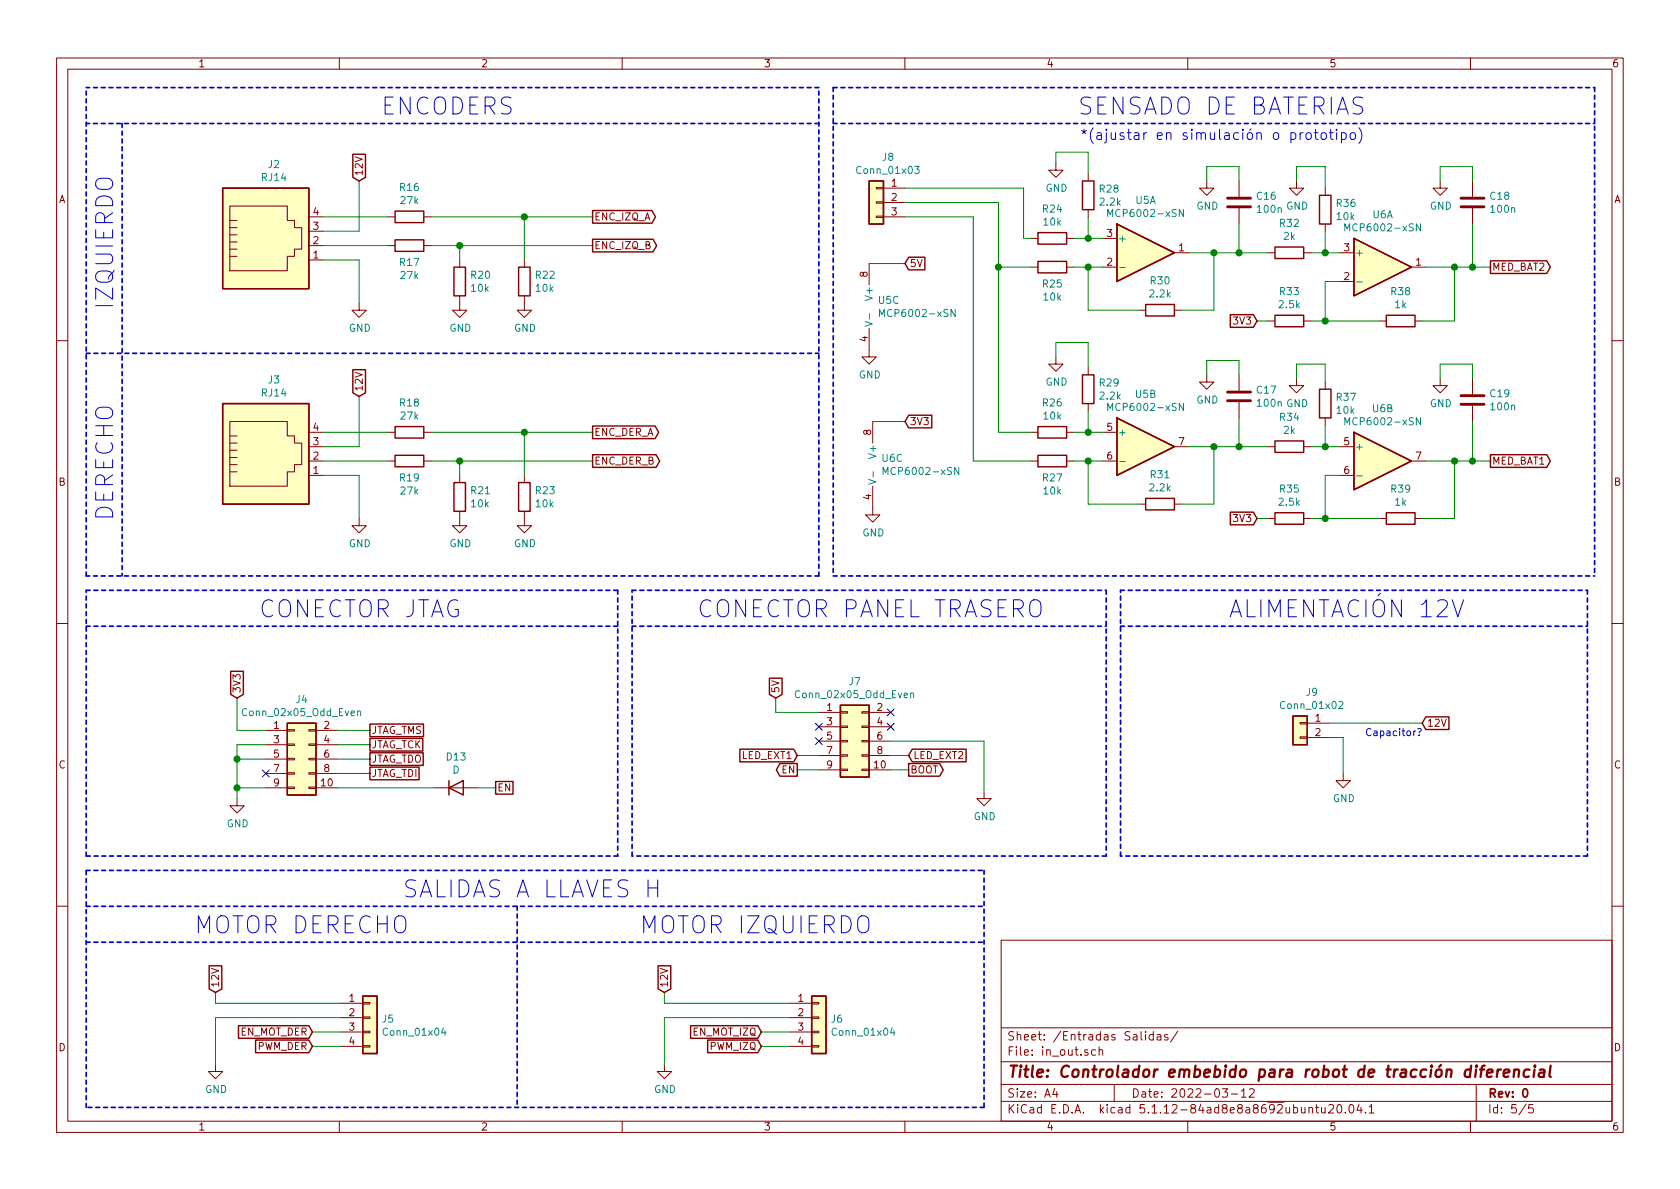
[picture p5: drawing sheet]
<svg xmlns="http://www.w3.org/2000/svg" width="297mm" height="210mm" viewBox="0 0 297 210" stroke-linecap="round" stroke-linejoin="round" font-family="sans-serif">
<g fill="none" stroke="#840000" stroke-width=".18">
<path d="M10 10.3h277v189.9h-277zM12 12.2h273v186.1h-273zM60 10.3v1.9M110 10.3v1.9M160 10.3v1.9M210 10.3v1.9M260 10.3v1.9M40.6 39h1.3M40.6 36.4h10.2v2.6h1.3v1.3h1.2v3.8h-1.2v1.2h-1.3v2.6h-10.2zM54.6 38.3h2.5M68.6 38.3h1.2M74.9 38.3h1.3"/>
<path d="M154.9 38.2h1.3v.3h-1.3zM154.9 33.1h1.3v.3h-1.3zM154.9 35.7h1.3v.2h-1.3zM156.2 33.3h3.8M156.2 35.8h3.8M156.2 38.3h3.8M186.7 28.8v1.3h1.3l-1.3 1.3-1.3-1.3h1.3M192.4 30.7v1.3M192.4 37.1v1.2M213.4 32v1.3h1.2l-1.2 1.2-1.3-1.2h1.3M219.1 32v2.8M219.1 36.8v2.8"/>
<path d="M229.2 32v1.3h1.3l-1.3 1.2-1.2-1.2h1.2M234.3 33.3v1.2M234.3 39.6v1.3M254.6 32v1.3h1.3l-1.3 1.2-1.2-1.2h1.2M260.3 32v2.8M260.3 36.8v2.8M40.6 45.3h1.3M40.6 44.1h1.3M40.6 42.8h1.3M40.6 41.5h1.3M40.6 40.3h1.3M54.6 46h2.5"/>
<path d="M54.6 43.4h2.5M54.6 40.9h2.5M63.5 53.6v1.3h1.3l-1.3 1.2-1.3-1.2h1.3M68.6 43.4h1.2M74.9 43.4h1.3M81.3 52.3v2.6h1.2l-1.2 1.2-1.3-1.2h1.3M81.3 46v1.2M92.7 52.3v2.6h1.3l-1.3 1.2-1.3-1.2h1.3M92.7 46v1.2M153.7 58v5.1h1.2l-1.2 1.3-1.3-1.3h1.3M153.7 46.6v3.8M182.2 47.2h1.3"/>
<path d="M182.2 42.2h1.3M188.6 47.2h1.3M188.6 42.2h1.3M194.9 47.2h2.6M194.9 42.2h2.6M201.3 54.9h1.3M207.6 44.7h2.6M207.6 54.9h1.3M224.2 44.7h1.2M224.2 56.8h1.2M230.5 44.7h1.3M230.5 56.8h1.3"/>
<path d="M236.9 44.7h2.5M236.9 49.8h2.5M243.8 56.8h1.3M249.6 47.2h2.5M250.2 56.8h1.3M10 60.2h2M40.6 79.6h1.3M40.6 78.4h1.3M40.6 77.1h1.3M40.6 74.5h10.2v2.6h1.3v1.3h1.2v3.8h-1.2v1.2h-1.3v2.6h-10.2zM54.6 79h2.5M54.6 76.4h2.5"/>
<path d="M68.6 76.4h1.2M74.9 76.4h1.3M154.3 74.5v3.9M182.2 76.4h1.3M186.7 63.1v1.3h1.3l-1.3 1.3-1.3-1.3h1.3M188.6 76.4h1.3M192.4 65v1.3M192.4 71.4v1.2M194.9 76.4h2.6M207.6 79h2.6M213.4 66.3v1.3h1.2l-1.2 1.2-1.3-1.2h1.3M219.1 66.3v2.8"/>
<path d="M219.1 71.1v2.8M224.2 79h1.2M229.2 66.9v1.3h1.3l-1.3 1.3-1.2-1.3h1.2M230.5 79h1.3M234.3 67.6v1.2M234.3 73.9v1.3M236.9 79h2.5M254.6 66.9v1.3h1.3l-1.3 1.3-1.2-1.3h1.2M260.3 66.9v2.8M260.3 71.7v2.8M285 60.2h2M40.6 83.4h1.3"/>
<path d="M40.6 82.2h1.3M40.6 80.9h1.3M54.6 84.1h2.5M54.6 81.5h2.5M63.5 91.7v1.3h1.3l-1.3 1.2-1.3-1.2h1.3M68.6 81.5h1.2M74.9 81.5h1.3M81.3 90.4v2.6h1.2l-1.2 1.2-1.3-1.2h1.3M81.3 84.1v1.2M92.7 90.4v2.6h1.3l-1.3 1.2-1.3-1.2h1.3M92.7 84.1v1.2M154.3 86v5.1h1.3l-1.3 1.2-1.3-1.2h1.3"/>
<path d="M182.2 81.5h1.3M188.6 81.5h1.3M194.9 81.5h2.6M201.3 89.1h1.3M207.6 89.1h1.3M224.2 91.7h1.2M230.5 91.7h1.3M236.9 84.1h2.5M243.8 91.7h1.3M249.6 81.5h2.5M250.2 91.7h1.3M10 110.3h2"/>
<path d="M285 110.3h2M47 129.2h3.8M47 139.3h3.8M47 131.7h3.8M47 134.2h3.8M47 136.8h3.8M50.8 139.2h1.3v.2h-1.3zM50.8 136.6h1.3v.3h-1.3zM50.8 131.6h1.3v.2h-1.3zM50.8 129h1.3v.3h-1.3zM50.8 134.1h1.3v.3h-1.3zM54.6 139.2h1.3v.2h-1.3z"/>
<path d="M54.6 136.6h1.3v.3h-1.3zM54.6 131.6h1.3v.2h-1.3zM54.6 129h1.3v.3h-1.3zM54.6 134.1h1.3v.3h-1.3zM55.9 129.2h3.8M55.9 139.3h3.8M55.9 131.7h3.8M55.9 134.2h3.8M55.9 136.8h3.8M76.8 139.3h7.7M144.8 126h3.8M144.8 136.1h3.8"/>
<path d="M144.8 128.5h3.8M144.8 131.1h3.8M144.8 133.6h3.8M148.6 136h1.3v.3h-1.3zM148.6 133.5h1.3v.2h-1.3zM148.6 128.4h1.3v.2h-1.3zM148.6 125.9h1.3v.2h-1.3zM148.6 130.9h1.3v.3h-1.3zM152.4 136h1.3v.3h-1.3zM152.4 133.5h1.3v.2h-1.3zM152.4 128.4h1.3v.2h-1.3zM152.4 125.9h1.3v.2h-1.3z"/>
<path d="M152.4 130.9h1.3v.3h-1.3zM153.7 126h3.8M153.7 136.1h3.8M153.7 128.5h3.8M153.7 131.1h3.8M153.7 133.6h3.8M174 139.9v1.3h1.3l-1.3 1.3-1.3-1.3h1.3M229.9 130.3h1.2v.3h-1.2zM229.9 127.8h1.2v.2h-1.2zM231.1 127.9h3.8M231.1 130.4h3.8M237.5 136.8v1.2h1.3l-1.3 1.3-1.3-1.3h1.3"/>
<path d="M41.9 141.2v1.3h1.3l-1.3 1.3-1.3-1.3h1.3M10 160.2h2M60.3 177.4h3.8M60.3 180h3.8M64.1 177.3h1.3v.2h-1.3zM64.1 179.8h1.3v.3h-1.3zM139.7 177.4h3.8M139.7 180h3.8M143.5 177.3h1.3v.2h-1.3zM143.5 179.8h1.3v.3h-1.3zM177 166.3h108v32h-108zM285 160.2h2"/>
<path d="M38.1 188.2v1.3h1.3l-1.3 1.2-1.3-1.2h1.3M60 198.3v1.9M60.3 182.5h3.8M60.3 185h3.8M64.1 184.9h1.3v.3h-1.3zM64.1 182.4h1.3v.2h-1.3zM110 198.3v1.9M117.5 188.2v1.3h1.2l-1.2 1.2-1.3-1.2h1.3M139.7 182.5h3.8M139.7 185h3.8M143.5 184.9h1.3v.3h-1.3zM143.5 182.4h1.3v.2h-1.3z"/>
<path d="M160 198.3v1.9M177 194.8h108M177 191.8h108M177 187.8h108M177 181.8h108M186.5 192.5l-.4 1h1M186.8 193v1M193.7 185.7l-.4-.1-.3 .3 .1 .6h.6M194.3 185.7l.3-.1 .3 .1 .1 .9M194.3 185.1v1.5M197 191.8v3M202.5 182.4v.2"/>
<path d="M202.5 182.9v1M203.9 183l-.4-.1-.3 .3 .1 .6 .2 .1 .4-.1M203.9 182.4v1.5M204.6 183h.6l.1 .9M205.3 183.3l-.6 .1a.29 .29 0 0 0-.2 .2 .29 .29 0 0 0 .2 .3l.6-.1M206.5 183a.37 .37 0 0 0-.6 .1l.1 .3 .5 .1 .1 .1-.3 .3-.4-.1M208.3 182.3l-1.3 2M210 198.3v1.9M216.1 192.5h.9l-.4 .6 .4 .1v.7l-.2 .1-.7-.1M217.7 193.5h1.1M219.5 193l.4-.5v1.5M219.5 194h.8"/>
<path d="M220.9 192.7l.2-.2h.4l.2 .2 .1 .3-1 1h1M231.4 196l.2-.2 .4 .1 .1 .9M231.4 195.8v1M232.6 195.8h.5M232.8 195.3v1.3l.3 .2M233.7 195.8v.8a.37 .37 0 0 0 .6 .1M234.3 195.8v1M234.9 195.5l.3-.2h.3l.2 .2 .1 .3-.1 .2-.8 .8h.9M236.5 195.5l.2-.2a.8 .8 0 0 1 .6 .8 .8 .8 0 0 1-.6 .7l-.2-.1-.1-.4zM237.9 196.7v.1M238.7 195.5l.2-.2a.8 .8 0 0 1 .5 .8 .8 .8 0 0 1-.5 .7l-.2-.1-.2-.4zM240.3 195.2l-.4 1.1h1"/>
<path d="M240.6 195.8v1M241.4 196.7v.1M242.1 195.8l.4-.5v1.5M242.1 196.8h.8M260 198.3v1.9M261 191.8v6.5M269.8 195.2l-1.2 2M271 195.3h-.7v.7l.2-.1 .5 .1 .1 .2-.1 .5-.2 .1-.5-.1"/>
</g>
<path d="M269.4 192.7l.2-.2a.8 .8 0 0 1 .5 .8 .8 .8 0 0 1-.5 .7l-.2-.1-.2-.4z" fill="none" stroke="#840000" stroke-width=".3"/>
<g fill="none" stroke="#840000" stroke-width=".41">
<path d="M261.7 189.1h.7M262.5 188.4l-.4 .1-.1 .2-.2 1.7M262.9 189.8l1-.2v-.4h-.8l-.2 1 .2 .2 .6-.1M264.8 189.1l-.2 1.3M265.4 189.1a.54 .54 0 0 0-.6 .4M265.9 189.8l1-.2-.1-.4-.6-.1-.3 .3v.9l.2 .1 .6-.1M267.7 189.3a.52 .52 0 0 1 .9 .1l-.1 1M267.8 189.1l-.2 1.3M270.4 189.2a.68 .68 0 0 0-1 .3v.6l.1 .2 .2 .1 .6-.1M271.3 189.1l-.2 1.3M271.4 188.4v.2M272.3 189.2h.7l.1 .2-.2 1"/>
<path d="M273.1 189.6l-.7 .1a.4 .4 0 0 0-.4 .3 .4 .4 0 0 0 .3 .4l.7-.1M274.2 188.4l-.3 1.8 .3 .2"/>
</g>
<g fill="none" stroke="#008484" stroke-width=".18">
<path d="M161.7 29.4h.8l-.4 .5 .4 .1-.1 .6-.5 .1-.2-.1M195.9 38.3v-1.3l.4 .9 .4-.9v1.3M209.2 37v1.3l-.7-1.3v1.3M251.2 39.6v1.2l-.8-1.2v1.2M153 56.8l1.2 .5-1.2 .4M153.7 55.5v.9M155.5 56v-1.3l.4 .9 .5-.9v1.3M168.9 54.7v1.3l-.8-1.3v1.3M198 47.3h1M237.8 40.8v-1.2l.4 .9 .4-.9v1.2M239.9 49.9h1M195.9 72.6v-1.3l.4 .9 .4-.9v1.3"/>
<path d="M209.2 71.3v1.3l-.7-1.3v1.3M237.8 75.1v-1.2l.4 .9 .4-.9v1.2M251.2 73.9v1.2l-.8-1.2v1.2M153.6 84.8l1.3 .4-1.3 .4M154.4 83.4v1M156.1 83.9v-1.3l.5 1 .4-1v1.3M169.5 82.6v1.3l-.7-1.3v1.3M198 81.6h1M239.9 84.1h1M63.2 125.9l.2-.2 .3 .1 .1 .8M63.2 125.7v.9M161 122.7l.2-.2 .3 .1v.8"/>
<path d="M161 122.5v.9M236.7 124.1l.5-.1 .2 .4v.2l-.7 .7h.7M78.4 181.8l-.3 .8h.8M78.7 182.2v.9M157.8 181.8l-.3 .8h.7M158.1 182.2v.9"/>
</g>
<g fill="none" stroke="#840000" stroke-width=".25">
<path d="M39.4 33.3h15.2v17.7h-15.2zM62.4 27.3h2.2v4.1l-1.1 .6-1.1-.6zM69.8 37.3h5.1v2.1h-5.1zM104.8 37.2h10.5l.6 1.1-.6 1.2h-10.5zM153.7 32h2.5v7.6h-2.5zM191.4 32h2v5.1h-2zM197.5 39.6l10.1 5.1-10.1 5.1zM233.3 34.5h2v5.1h-2zM69.8 42.4h5.1v2h-5.1zM80.3 47.2h2v5.1h-2zM91.7 47.2h2v5.1h-2zM104.8 42.3h10.7l.6 1.1-.6 1.1h-10.7z"/>
<path d="M160.7 45.5h2.8v2.2h-2.8l-.7-1.1zM183.5 46.2h5.1v2.1h-5.1zM183.5 41.1h5.1v2.1h-5.1zM202.6 53.8h5v2.1h-5zM217.5 55.6h4.1l.6 1.2-.6 1.1h-4.1zM225.4 43.7h5.1v2h-5.1zM225.4 55.7h5.1v2.1h-5.1zM239.4 42.2l10.2 5-10.2 5.1zM245.1 55.7h5.1v2.1h-5.1zM263.5 46.1h10l.6 1.1-.6 1.2h-10zM39.4 71.4h15.2v17.7h-15.2zM62.4 65.4h2.2v4.1l-1.1 .6-1.1-.6z"/>
<path d="M69.8 75.4h5.1v2.1h-5.1zM104.8 75.3h11l.7 1.1-.7 1.2h-11zM160.7 73.4h4v2.3h-4l-.7-1.2zM183.5 75.4h5.1v2.1h-5.1zM191.4 66.3h2v5.1h-2zM197.5 73.9l10.1 5.1-10.1 5.1zM225.4 78h5.1v2h-5.1zM233.3 68.8h2v5.1h-2zM239.4 76.4l10.2 5.1-10.2 5.1zM69.8 80.5h5.1v2h-5.1zM80.3 85.3h2v5.1h-2zM91.7 85.3h2v5.1h-2z"/>
<path d="M104.8 80.4h11.2l.6 1.1-.6 1.1h-11.2zM183.5 80.5h5.1v2h-5.1zM202.6 88.1h5v2.1h-5zM217.5 90.6h4.1l.6 1.1-.6 1.1h-4.1zM225.4 90.7h5.1v2h-5.1zM245.1 90.7h5.1v2h-5.1zM263.5 80.4h10l.6 1.1-.6 1.1h-10zM40.8 118.7h2.2v4.1l-1.1 .6-1.1-.6zM136 119.9h2.3v2.9l-1.1 .6-1.2-.6zM50.8 127.9h5.1v12.7h-5.1zM65.4 130.6h9.4v2.2h-9.4zM65.4 128h9.5v2.3h-9.5z"/>
<path d="M65.4 135.7h8.7v2.2h-8.7zM65.4 133.1h9.4v2.3h-9.4zM79.4 139.3l2.5-1.3v2.6zM79.4 138v2.6M87.6 138.2h3.1v2.2h-3.1zM130.8 132.5h9.5l.7 1.1-.7 1.1h-9.5zM137.9 135h3.1v2.3h-3.1l-.6-1.2zM148.6 124.7h5.1v12.7h-5.1zM160.7 135h5.4l.7 1.1-.7 1.2h-5.4zM161.3 132.5h9.5v2.2h-9.5l-.6-1.1zM228.6 126.6h2.5v5.1h-2.5zM252.1 126.8h4.1v2.2h-4.1l-.6-1.1z"/>
<path d="M37 170.8h2.2v4.1l-1.1 .6-1.1-.6zM64.1 176.1h2.6v10.2h-2.6zM116.4 170.8h2.2v4.1l-1.1 .6-1.1-.6zM143.5 176.1h2.5v10.2h-2.5zM42.2 181.4h12.4l.6 1.1-.6 1.1h-12.4zM45.2 183.9h9.4l.6 1.1-.6 1.2h-9.4zM122.1 181.4h11.9l.6 1.1-.6 1.1h-11.9zM125.1 183.9h8.9l.6 1.1-.6 1.2h-8.9z"/>
</g>
<g fill="#ffffc2" stroke="#ffffc2" stroke-width=".18">
<path d="M239.4 76.4l10.2 5.1-10.2 5.1z"/>
<path d="M239.4 42.2l10.2 5-10.2 5.1z"/>
<path d="M197.5 73.9l10.1 5.1-10.1 5.1z"/>
<path d="M197.5 39.6l10.1 5.1-10.1 5.1z"/>
<path d="M153.7 32h2.5v7.6h-2.5z"/>
<path d="M50.8 127.9h5.1v12.7h-5.1z"/>
<path d="M228.6 126.6h2.5v5.1h-2.5z"/>
<path d="M148.6 124.7h5.1v12.7h-5.1z"/>
<path d="M64.1 176.1h2.6v10.2h-2.6z"/>
<path d="M143.5 176.1h2.5v10.2h-2.5z"/>
<path d="M39.4 33.3h15.2v17.7h-15.2z"/>
<path d="M39.4 71.4h15.2v17.7h-15.2z"/>
</g>
<path d="M217 36.6h4.1M217 35h4.1M258.3 36.6h4.1M258.3 35h4.1M217 70.9h4.1M217 69.3h4.1M258.3 71.5h4.1M258.3 70h4.1" fill="none" stroke="#840000" stroke-width=".51"/>
<g fill="none" stroke="#0000c2" stroke-width=".3" stroke-dasharray=".7 .7">
<path d="M144.8 15.5h-129.6M147.3 15.5h134.6M147.3 15.5v86.3M281.9 15.5v86.3M21.6 21.8v80M144.8 21.8h-129.6M147.3 21.8h134.6M15.2 62.5h129.6M15.2 110.7h94M15.2 104.4h94M15.2 101.8v-86.3M109.2 104.4v47"/>
<path d="M111.8 104.4h83.8M111.8 110.7h83.8M144.8 101.8h-129.6M144.8 101.8v-86.3M147.3 101.8h134.6M195.6 104.4v47M198.1 104.4h82.6M198.1 110.7h82.6M280.7 104.4v47M15.2 151.4v-47M15.2 153.9h158.8M109.2 151.4h-94"/>
<path d="M111.8 151.4v-47M174 153.9v41.9M195.6 151.4h-83.8M198.1 151.4v-47M280.7 151.4h-82.6M15.2 166.6h158.8M15.2 160.3h158.8M91.4 160.3v35.5M15.2 195.8v-41.9M174 195.8h-158.8"/>
</g>
<g fill="none" stroke="#008400" stroke-width=".18">
<path d="M57.1 38.3h11.5M63.5 32v8.9h-6.4M76.2 38.3h28.6M92.7 38.3v7.7M160 38.3h12.1v43.2h10.1M160 35.8h16.5v40.6h5.7M160 33.3h21v8.9h1.2M186.7 28.8v-1.9h5.7v3.8M192.4 38.3v3.9M213.4 32v-2.5h5.7v2.5M219.1 39.6v5.1M229.2 32v-2.5h5.1v3.8"/>
<path d="M254.6 32v-2.5h5.7v2.5M260.3 39.6v7.6M57.1 46h6.4v7.6M57.1 43.4h11.5M76.2 43.4h28.6M81.3 43.4v2.6M153.7 46.6h6.3M176.5 47.2h5.7M189.9 42.2h5M189.9 47.2h5M192.4 47.2v7.7h8.9M210.2 44.7h14"/>
<path d="M214.6 44.7v10.2h-5.7M222.2 56.8h2M231.8 44.7h5.1M231.8 56.8h12M234.3 40.9v3.8M236.9 49.8h-2.6v7M252.1 47.2h11.4M257.2 47.2v9.6h-5.7M57.1 76.4h11.5M63.5 70.1v8.9h-6.4M76.2 76.4h28.6M92.7 76.4v7.7"/>
<path d="M154.3 74.5h5.7M186.7 63.1v-2.5h5.7v4.4M189.9 76.4h5M192.4 72.6v3.8M210.2 79h14M213.4 66.3v-2.6h5.7v2.6M214.6 79v10.1h-5.7M219.1 73.9v5.1M229.2 66.9v-2.5h5.1v3.2M231.8 79h5.1M234.3 75.2v3.8M254.6 66.9v-2.5h5.7v2.5"/>
<path d="M260.3 74.5v7M57.1 84.1h6.4v7.6M57.1 81.5h11.5M76.2 81.5h28.6M81.3 81.5v2.6M189.9 81.5h5M192.4 81.5v7.6h8.9M222.2 91.7h2M231.8 91.7h12M236.9 84.1h-2.6v7.6M252.1 81.5h11.4M257.2 81.5v10.2h-5.7"/>
<path d="M41.9 139.3h5.1M41.9 123.4v5.8h5.1M41.9 134.2h5.1M47 131.7h-5.1v9.5M59.7 139.3h17.1M59.7 131.7h5.7M59.7 134.2h5.7M59.7 129.2h5.7M59.7 136.8h5.7M84.5 139.3h3.1M137.2 123.4v2.6h7.6M141 133.6h3.8"/>
<path d="M141 136.1h3.8M157.5 133.6h3.2M157.5 131.1h16.5v8.8M157.5 136.1h3.2M234.9 127.9h16.6M234.9 130.4h2.6v6.4M38.1 175.5v1.9h22.2M60.3 180h-22.2v8.2M117.5 175.5v1.9h22.2M139.7 180h-22.2v8.2M55.2 182.5h5.1M55.2 185h5.1"/>
<path d="M134.6 182.5h5.1M134.6 185h5.1"/>
</g>
<g fill="none" stroke="#0000c2" stroke-width=".18">
<path d="M240.9 17.3l-.4-.1h-.7a.73 .73 0 0 0-.6 .7 .73 .73 0 0 0 .6 .7 1.07 1.07 0 0 1 1.1 .7 .79 .79 0 0 1-.5 .9h-.8l-.4-.2M191.2 23.1l.5 .2 .4-.2M191.4 23.6l.3-.3 .2 .3M191.7 22.9v.4M193.3 22.6a2.08 2.08 0 0 0 0 2.7M194 23.5h.7v1.2M194.7 23.9l-.5 .1a.35 .35 0 0 0-.3 .3 .35 .35 0 0 0 .3 .4l.5-.1M195.6 23.5v1.5l-.3 .3M195.6 22.9v.1h.1l-.1-.1v.1M196.5 23.5v1.1a.49 .49 0 0 0 .7-.1M197.2 23.5v1.2M198.7 23.5h-.4l-.3 .2 .1 .3 .6 .1v.5h-.7"/>
<path d="M238.9 23.5a.52 .52 0 0 1 .8 .3v.5a.51 .51 0 0 1-.5 .4 .51 .51 0 0 1-.5-.4v-.5zM240.3 22.6a2.01 2.01 0 0 1 0 2.7M256.8 106.1l1 3 1-3M250.7 128.9l.4-.1 .2 .2-.4 .6M250.9 130v.1M114.6 157h1.7M116.3 155.6v3"/>
</g>
<g fill="#008400" stroke="#008400" stroke-width=".25">
<circle cx="41.9" cy="134.2" r=".51"/>
<circle cx="260.3" cy="47.2" r=".51"/>
<circle cx="234.3" cy="79" r=".51"/>
<circle cx="234.3" cy="56.8" r=".51"/>
<circle cx="234.3" cy="44.7" r=".51"/>
<circle cx="219.1" cy="79" r=".51"/>
<circle cx="192.4" cy="47.2" r=".51"/>
<circle cx="257.2" cy="81.5" r=".51"/>
<circle cx="192.4" cy="42.2" r=".51"/>
<circle cx="176.5" cy="47.2" r=".51"/>
<circle cx="257.2" cy="47.2" r=".51"/>
<circle cx="260.3" cy="81.5" r=".51"/>
<circle cx="214.6" cy="44.7" r=".51"/>
<circle cx="92.7" cy="38.3" r=".51"/>
<circle cx="81.3" cy="43.4" r=".51"/>
<circle cx="41.9" cy="139.3" r=".51"/>
<circle cx="234.3" cy="91.7" r=".51"/>
<circle cx="214.6" cy="79" r=".51"/>
<circle cx="219.1" cy="44.7" r=".51"/>
<circle cx="192.4" cy="81.5" r=".51"/>
<circle cx="81.3" cy="81.5" r=".51"/>
<circle cx="192.4" cy="76.4" r=".51"/>
<circle cx="92.7" cy="76.4" r=".51"/>
</g>
<path d="M46.4 136.2l1.2 1.2M47.6 136.2l-1.2 1.2M144.2 127.9l1.2 1.2M144.2 130.4l1.2 1.3M145.4 127.9l-1.2 1.2M145.4 130.4l-1.2 1.3M156.9 125.4l1.2 1.2M156.9 127.9l1.2 1.2M158.1 125.4l-1.2 1.2M158.1 127.9l-1.2 1.2" fill="none" stroke="#000084" stroke-width=".18"/>
<g font-size="4.2" fill="#0000c2">
<text x="67.3" y="20.3">ENCODERS</text>
<text x="190.5" y="20.3">SENSADO DE BATERIAS</text>
<text x="20.1" y="54.9" transform="rotate(-90 20.1 54.9)">IZQUIERDO</text>
<text x="20.1" y="92.2" transform="rotate(-90 20.1 92.2)">DERECHO</text>
<text x="45.7" y="109.2">CONECTOR JTAG</text>
<text x="123.2" y="109.2">CONECTOR PANEL TRASERO</text>
<text x="217.2" y="109.2">ALIMENTACIÓN 12V</text>
<text x="71.1" y="158.7">SALIDAS A LLAVES H</text>
<text x="34.3" y="165.1">MOTOR DERECHO</text>
<text x="113" y="165.1">MOTOR IZQUIERDO</text>
</g>
<text font-size="2.8" fill="#840000" x="178" y="190.5">Title: Controlador embebido para robot de tracción diferencial</text>
<text font-size="2.5" fill="#0000c2" x="199" y="24.8">*(ajustar en simulación o prototipo)</text>
<g font-size="2.1" fill="#840000">
<text x="178" y="184">Sheet: /Entradas Salidas/</text>
<text x="178" y="186.7">File: in_out.sch</text>
<text x="178" y="196.9">KiCad E.D.A. kicad 5.1.12-84ad8e8a8692ubuntu20.04.1</text>
<text x="178" y="194.1">Size: A4</text>
<text x="200" y="194.1">Date: 2022-03-12</text>
<text x="263" y="194.1">Rev: 0</text>
<text x="263" y="196.9">Id: 5/5</text>
</g>
<g font-size="1.8" fill="#840000">
<text x="35" y="11.9">1</text>
<text x="85" y="11.9">2</text>
<text x="135" y="11.9">3</text>
<text x="185" y="11.9">4</text>
<text x="235" y="11.9">5</text>
<text x="285" y="11.9">6</text>
<text x="10.4" y="35.9">A</text>
<text x="64.1" y="31.2" transform="rotate(-90 64.1 31.2)">12V</text>
<text x="157.6" y="33">1</text>
<text x="157.6" y="35.6">2</text>
<text x="285.4" y="35.9">A</text>
<text x="55.4" y="40.6">3</text>
<text x="55.4" y="38.1">4</text>
<text x="105" y="39">ENC_IZQ_A</text>
<text x="157.6" y="38.1">3</text>
<text x="195.7" y="41.9">3</text>
<text x="55.4" y="45.7">1</text>
<text x="55.4" y="43.2">2</text>
<text x="105" y="44.1">ENC_IZQ_B</text>
<text x="160.8" y="47.2">5V</text>
<text x="195.7" y="47">2</text>
<text x="208.4" y="44.4">1</text>
<text x="237.6" y="44.4">3</text>
<text x="250.3" y="47">1</text>
<text x="263.8" y="47.9">MED_BAT2</text>
<text x="153.4" y="49" transform="rotate(-90 153.4 49)">8</text>
<text x="237.6" y="49.5">2</text>
<text x="218.3" y="57.4">3V3</text>
<text x="153.4" y="60.4" transform="rotate(-90 153.4 60.4)">4</text>
<text x="64.1" y="69.3" transform="rotate(-90 64.1 69.3)">12V</text>
<text x="55.4" y="76.2">4</text>
<text x="105" y="77.1">ENC_DER_A</text>
<text x="154.1" y="76.9" transform="rotate(-90 154.1 76.9)">8</text>
<text x="160.8" y="75.2">3V3</text>
<text x="195.7" y="76.2">5</text>
<text x="55.4" y="83.8">1</text>
<text x="55.4" y="81.3">2</text>
<text x="55.4" y="78.7">3</text>
<text x="105" y="82.2">ENC_DER_B</text>
<text x="195.7" y="81.3">6</text>
<text x="208.4" y="78.7">7</text>
<text x="237.6" y="78.7">5</text>
<text x="237.6" y="83.8">6</text>
<text x="250.3" y="81.3">7</text>
<text x="263.8" y="82.2">MED_BAT1</text>
<text x="10.4" y="85.9">B</text>
<text x="154.1" y="88.4" transform="rotate(-90 154.1 88.4)">4</text>
<text x="285.4" y="85.9">B</text>
<text x="218.3" y="92.3">3V3</text>
<text x="42.5" y="122.7" transform="rotate(-90 42.5 122.7)">3V3</text>
<text x="137.8" y="122.7" transform="rotate(-90 137.8 122.7)">5V</text>
<text x="146.2" y="125.7">1</text>
<text x="155.1" y="125.7">2</text>
<text x="48.4" y="128.9">1</text>
<text x="48.4" y="131.4">3</text>
<text x="57.3" y="128.9">2</text>
<text x="57.3" y="131.4">4</text>
<text x="65.7" y="129.8">JTAG_TMS</text>
<text x="146.2" y="128.3">3</text>
<text x="146.2" y="130.8">5</text>
<text x="155.1" y="128.3">4</text>
<text x="155.1" y="130.8">6</text>
<text x="232.6" y="127.6">1</text>
<text x="232.6" y="130.2">2</text>
<text x="252.2" y="128.5">12V</text>
<text x="10.4" y="135.9">C</text>
<text x="48.4" y="134">5</text>
<text x="48.4" y="136.5">7</text>
<text x="57.3" y="134">6</text>
<text x="57.3" y="136.5">8</text>
<text x="65.7" y="132.3">JTAG_TCK</text>
<text x="65.7" y="137.4">JTAG_TDI</text>
<text x="65.7" y="134.9">JTAG_TDO</text>
<text x="131.2" y="134.2">LED_EXT1</text>
<text x="138.3" y="136.8">EN</text>
<text x="146.2" y="133.3">7</text>
<text x="146.2" y="135.9">9</text>
<text x="154.6" y="135.9">10</text>
<text x="155.1" y="133.3">8</text>
<text x="160.9" y="136.8">BOOT</text>
<text x="161.4" y="134.2">LED_EXT2</text>
<text x="285.4" y="135.9">C</text>
<text x="48.4" y="139.1">9</text>
<text x="56.8" y="139.1">10</text>
<text x="87.9" y="139.9">EN</text>
<text x="38.7" y="174.7" transform="rotate(-90 38.7 174.7)">12V</text>
<text x="61.7" y="177.2">1</text>
<text x="61.7" y="179.7">2</text>
<text x="118.1" y="174.7" transform="rotate(-90 118.1 174.7)">12V</text>
<text x="141.1" y="177.2">1</text>
<text x="141.1" y="179.7">2</text>
<text x="10.4" y="185.9">D</text>
<text x="42.4" y="183.1">EN_MOT_DER</text>
<text x="45.4" y="185.7">PWM_DER</text>
<text x="61.7" y="182.2">3</text>
<text x="61.7" y="184.8">4</text>
<text x="122.5" y="183.1">EN_MOT_IZQ</text>
<text x="125.6" y="185.7">PWM_IZQ</text>
<text x="141.1" y="182.2">3</text>
<text x="141.1" y="184.8">4</text>
<text x="285.4" y="185.9">D</text>
<text x="35" y="199.9">1</text>
<text x="85" y="199.9">2</text>
<text x="135" y="199.9">3</text>
<text x="185" y="199.9">4</text>
<text x="235" y="199.9">5</text>
<text x="285" y="199.9">6</text>
</g>
<g font-size="1.8" fill="#008484">
<text x="47.5" y="29.7">J2</text>
<text x="156.1" y="28.4">J8</text>
<text x="46.3" y="32">RJ14</text>
<text x="70.8" y="33.8">R16</text>
<text x="151.8" y="30.8">Conn_01x03</text>
<text x="184.9" y="33.9">GND</text>
<text x="194.5" y="34.1">R28</text>
<text x="222.3" y="35.3">C16</text>
<text x="263.6" y="35.3">C18</text>
<text x="70.9" y="36.1">27k</text>
<text x="184.4" y="37.6">R24</text>
<text x="184.6" y="39.9">10k</text>
<text x="194.6" y="36.4">2.2k</text>
<text x="196.6" y="38.4">MCP6002-xSN</text>
<text x="200.8" y="36.1">U5A</text>
<text x="211.5" y="37.1">GND</text>
<text x="222.5" y="37.6">100n</text>
<text x="226.3" y="40.1">R32</text>
<text x="227.4" y="37.1">GND</text>
<text x="236.4" y="36.6">R36</text>
<text x="236.4" y="38.9">10k</text>
<text x="238.5" y="40.9">MCP6002-xSN</text>
<text x="242.7" y="38.6">U6A</text>
<text x="252.8" y="37.1">GND</text>
<text x="263.7" y="37.6">100n</text>
<text x="70.8" y="47">R17</text>
<text x="197.6" y="42.8">+</text>
<text x="227" y="42.4">2k</text>
<text x="239.5" y="45.3">+</text>
<text x="70.9" y="49.3">27k</text>
<text x="83.3" y="49.3">R20</text>
<text x="83.4" y="51.6">10k</text>
<text x="94.8" y="49.3">R22</text>
<text x="94.8" y="51.6">10k</text>
<text x="154.3" y="52.8" transform="rotate(-90 154.3 52.8)">V+</text>
<text x="155.4" y="53.7">U5C</text>
<text x="184.4" y="50.8">R25</text>
<text x="184.6" y="53.2">10k</text>
<text x="203.4" y="52.6">2.2k</text>
<text x="203.5" y="50.3">R30</text>
<text x="226.3" y="52.2">R33</text>
<text x="246" y="52.2">R38</text>
<text x="61.7" y="58.7">GND</text>
<text x="79.5" y="58.7">GND</text>
<text x="90.9" y="58.7">GND</text>
<text x="156.3" y="56.1">MCP6002-xSN</text>
<text x="226.2" y="54.5">2.5k</text>
<text x="246.7" y="54.5">1k</text>
<text x="46.3" y="70.1">RJ14</text>
<text x="47.5" y="67.8">J3</text>
<text x="70.8" y="71.9">R18</text>
<text x="151.8" y="66.9">GND</text>
<text x="184.4" y="71.9">R26</text>
<text x="184.9" y="68.2">GND</text>
<text x="194.5" y="68.3">R29</text>
<text x="194.6" y="70.7">2.2k</text>
<text x="200.8" y="70.4">U5B</text>
<text x="211.5" y="71.4">GND</text>
<text x="222.3" y="69.6">C17</text>
<text x="222.5" y="71.9">100n GND</text>
<text x="236.4" y="70.9">R37</text>
<text x="263.6" y="70.3">C19</text>
<text x="70.9" y="74.2">27k</text>
<text x="184.6" y="74.2">10k</text>
<text x="196.6" y="72.7">MCP6002-xSN</text>
<text x="197.6" y="77.1">+</text>
<text x="226.3" y="74.4">R34</text>
<text x="227" y="76.7">2k</text>
<text x="236.4" y="73.2">10k</text>
<text x="238.5" y="75.2">MCP6002-xSN</text>
<text x="242.7" y="72.9">U6B</text>
<text x="252.8" y="72">GND</text>
<text x="263.7" y="72.6">100n</text>
<text x="154.9" y="80.7" transform="rotate(-90 154.9 80.7)">V+</text>
<text x="156" y="81.7">U6C</text>
<text x="156.9" y="84">MCP6002-xSN</text>
<text x="239.5" y="79.6">+</text>
<text x="70.8" y="85.1">R19</text>
<text x="70.9" y="87.4">27k</text>
<text x="83.3" y="87.4">R21</text>
<text x="83.4" y="89.7">10k</text>
<text x="94.8" y="87.4">R23</text>
<text x="94.8" y="89.7">10k</text>
<text x="184.4" y="85.1">R27</text>
<text x="184.6" y="87.4">10k</text>
<text x="203.4" y="86.9">2.2k</text>
<text x="203.5" y="84.6">R31</text>
<text x="226.2" y="89.4">2.5k</text>
<text x="226.3" y="87.1">R35</text>
<text x="246" y="87.1">R39</text>
<text x="246.7" y="89.4">1k</text>
<text x="152.5" y="94.9">GND</text>
<text x="61.7" y="96.8">GND</text>
<text x="79.5" y="96.8">GND</text>
<text x="90.9" y="96.8">GND</text>
<text x="52.4" y="124.3">J4</text>
<text x="141.1" y="123.5">Conn_02x05_Odd_Even</text>
<text x="150.2" y="121.2">J7</text>
<text x="226.7" y="125.4">Conn_01x02</text>
<text x="231" y="123.1">J9</text>
<text x="43.3" y="126.6">Conn_02x05_Odd_Even</text>
<text x="79" y="134.5">D13</text>
<text x="80" y="136.8">D</text>
<text x="235.7" y="141.9">GND</text>
<text x="40.1" y="146.3">GND</text>
<text x="172.2" y="145">GND</text>
<text x="67.6" y="180.8">J5</text>
<text x="68.1" y="183.2">Conn_01x04</text>
<text x="147" y="180.8">J6</text>
<text x="147.4" y="183.2">Conn_01x04</text>
<text x="36.3" y="193.3">GND</text>
<text x="115.6" y="193.3">GND</text>
</g>
<text font-size="1.8" fill="#0000c2" x="241.3" y="130.2">Capacitor?</text>
</svg>
